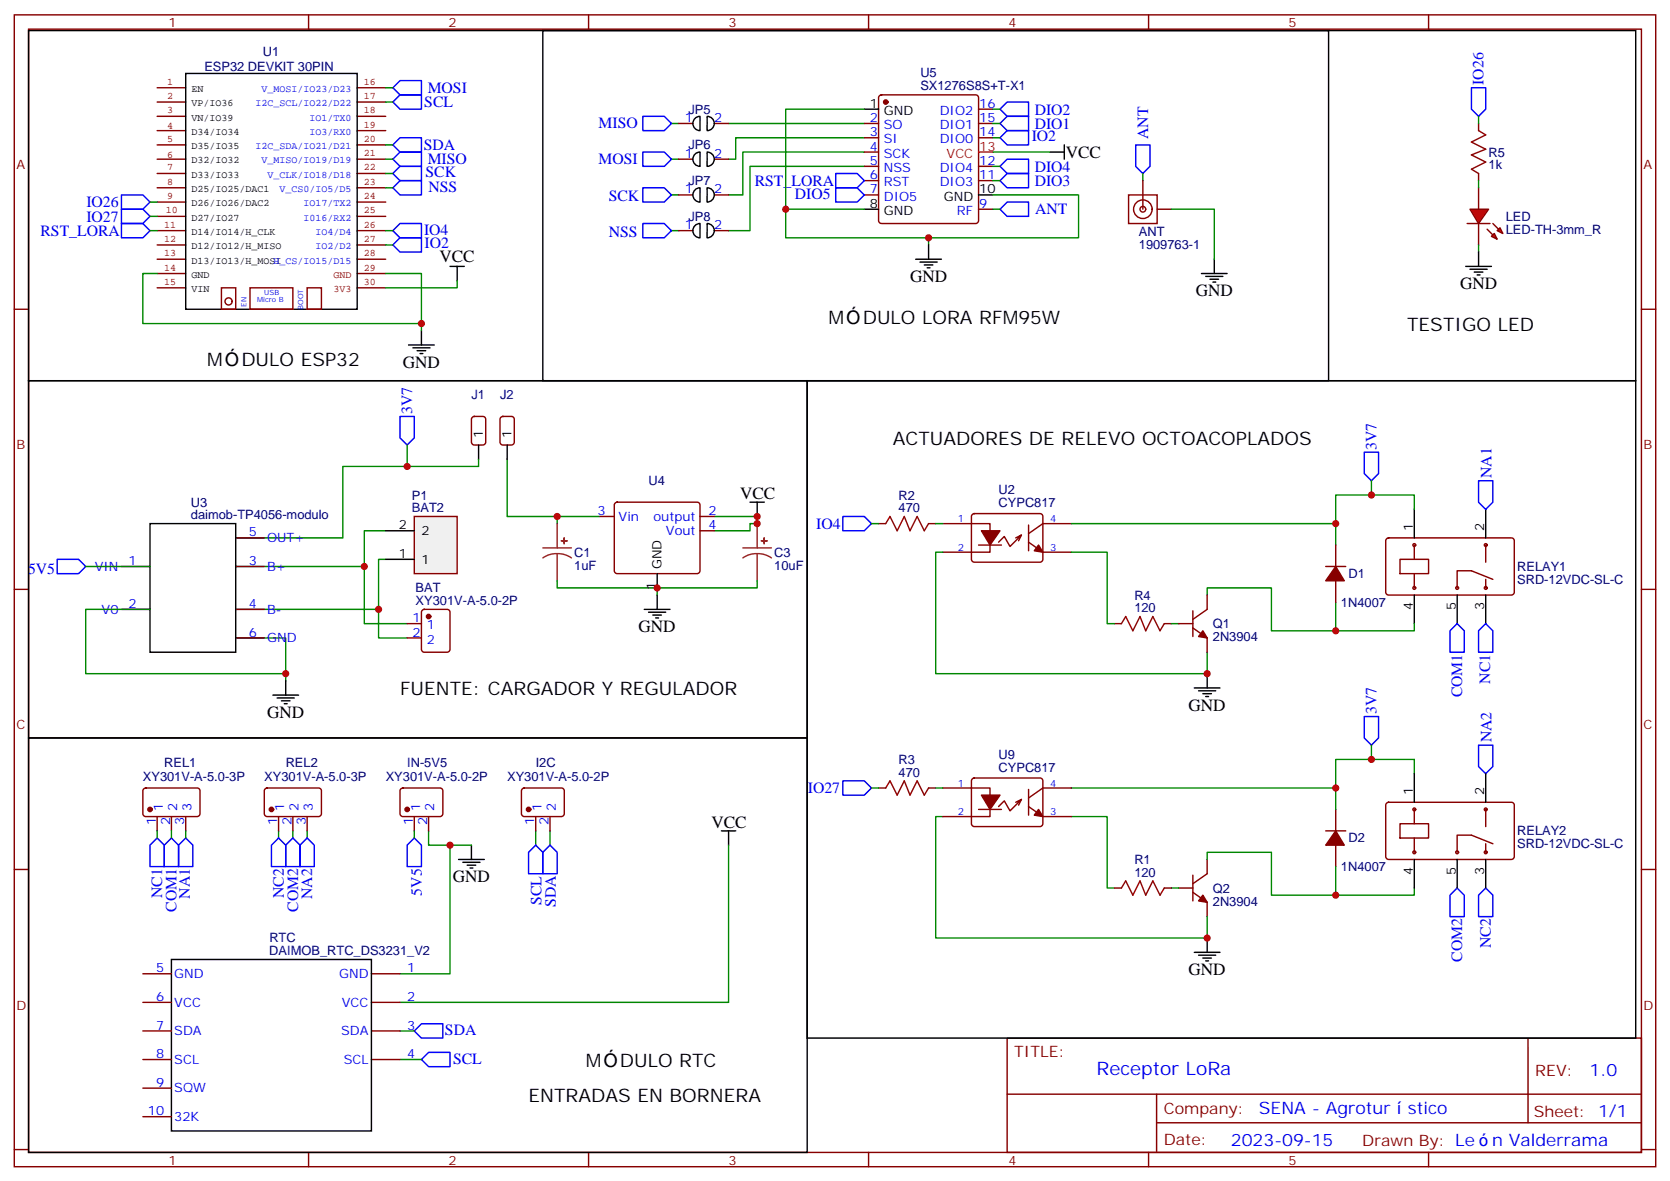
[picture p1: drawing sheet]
<svg xmlns="http://www.w3.org/2000/svg" width="412mm" height="292mm" viewBox="0 0 412 292" stroke-linecap="round" stroke-linejoin="round" font-family="sans-serif">
<g fill="none" stroke="#870000" stroke-width=".35">
<path d="M3.5 3.7h405.4v284.3h-405.4zM7.1 7.2h398.2v277.3h-398.2zM76.2 3.7v3.5M145.3 3.7v3.5M214.5 3.7v3.5M283.6 3.7v3.5M352.8 3.7v3.5M167.6 39.3h3.5M167.6 30.5h3.5M176.4 39.3h3.5M176.4 30.5h3.5M213.4 30.5h3.6"/>
<path d="M213.4 34h3.6M213.4 37.5h3.6M217.2 23.6l.5-.2h23.2a.71 .71 0 0 1 .8 .7v30.4a.76 .76 0 0 1-.8 .7h-23.2a.76 .76 0 0 1-.7-.7v-30.4zM241.7 30.5h3.5M241.7 34h3.5M241.7 27h3.5M167.6 56.9h3.5M167.6 48.1h3.5M176.4 56.9h3.5M176.4 48.1h3.5M213.4 48.1h3.6M213.4 41.1h3.6"/>
<path d="M213.4 44.6h3.6M241.7 41.1h3.5M241.7 44.6h3.5M241.7 51.6h3.5M278.7 48.1h7.1v7.1h-7.1zM282.2 44.6v7M285.8 51.6h3.5M3.5 76.3h3.6M405.3 76.3h3.6M116.7 103l.4-.2h2.1a.71 .71 0 0 1 .7 .7v5.6a.76 .76 0 0 1-.7 .8h-2.1a.76 .76 0 0 1-.7-.8v-5.6zM123.7 103l.5-.2h2.1a.71 .71 0 0 1 .7 .7v5.6a.76 .76 0 0 1-.7 .8h-2.1a.76 .76 0 0 1-.7-.8v-5.6zM148.2 127.5h3.5"/>
<path d="M151.9 124.2l.5-.2h19.8a.71 .71 0 0 1 .7 .7v16.2a.76 .76 0 0 1-.7 .7h-19.8a.76 .76 0 0 1-.7-.7v-16.2zM172.9 127.5h3.5M172.9 131h3.5M3.5 145.5h3.6M405.3 145.5h3.6M3.5 214.6h3.6M405.3 214.6h3.6M248.7 256.3h156.6v28.2h-156.6zM377.3 256.3v20.9M248.7 270.1h156.5M285.6 277.2h119.6M285.6 270.1v14.1"/>
<path d="M3.5 283.8h3.6M76.2 284.5v3.5M145.3 284.5v3.5M214.5 284.5v3.5M283.6 284.5v3.5M352.8 284.5v3.5M405.3 283.8h3.6"/>
<circle cx="282.2" cy="51.6" r="2.29"/>
<circle cx="282.2" cy="51.6" r=".71"/>
</g>
<g fill="none" stroke="#008700" stroke-width=".35">
<path d="M95.2 39.3h1.8M95.2 21.7h1.8M165.8 39.3h1.8M165.8 30.5h1.8M179.9 30.5h33.5M213.4 37.5h-30v10.6h-3.5M213.4 34h-31.7v5.3h-1.8M213.4 27h-19.4v24.6h19.4M245.2 30.5h1.7M245.2 37.5h14.1M245.2 27h1.7M245.2 34h1.7"/>
<path d="M37 56.9h1.8M95.2 46.4h1.8M95.2 42.8h1.8M165.8 56.9h1.8M165.8 48.1h1.8M213.4 41.1h-28.2v15.8h-5.3M229.3 58.7v1.8M245.2 48.1h21.1v10.6h-72.3v-7.1M245.2 41.1h1.7M245.2 44.6h1.7M245.2 51.6h1.7M282.2 42.8v1.8"/>
<path d="M289.3 51.6h10.6v12.4M38.8 67.5h-3.5v12.4h68.8M95.2 67.5h8.9v14.1M95.2 60.5h1.8M118.2 113.4v1.7h-33.5v17.7h-26.5M125.2 113.4v14.1h12.4M58.2 139.8h31.8M95.2 138.1h-1.7v12.3h-35.3M95.2 131h-5.2v23h10.5M148.2 127.5h-10.6v1.8M176.4 127.5h10.6v1.8h-1.8v1.7h-8.8M58.2 157.5h12.4v10.6"/>
<path d="M93.5 150.4v7.1h7M137.6 143.4v1.7h24.7v1.8M187 143.4v1.7h-24.7"/>
</g>
<g fill="none" stroke="#00f" stroke-width=".35">
<path d="M97 39.3l1.8-1.8h5.3v3.6h-5.3zM97 21.7l1.8-1.8h5.3v3.5h-5.3zM158.7 37.5h5.3l1.8 1.8-1.8 1.8h-5.3zM158.7 28.7h5.3l1.8 1.8-1.8 1.7h-5.3zM246.9 34l1.8-1.8h5.3v3.6h-5.3zM246.9 30.5l1.8-1.8h5.3v3.5h-5.3zM246.9 27l1.8-1.8h5.3v3.5h-5.3zM280.5 35.8h3.5v5.3l-1.8 1.7-1.7-1.7zM30 55.2h5.3l1.7 1.7-1.7 1.8h-5.3zM97 42.8l1.8-1.7h5.3v3.5h-5.3zM97 46.4l1.8-1.8h5.3v3.5h-5.3zM158.7 55.2h5.3l1.8 1.7-1.8 1.8h-5.3z"/>
<path d="M158.7 46.4h5.3l1.8 1.7-1.8 1.8h-5.3zM206.4 42.8h5.3l1.7 1.8-1.7 1.8h-5.3zM206.4 46.4h5.3l1.7 1.7-1.7 1.8h-5.3zM246.9 51.6l1.8-1.7h5.3v3.5h-5.3zM246.9 41.1l1.8-1.8h5.3v3.5h-5.3zM246.9 44.6l1.8-1.8h5.3v3.6h-5.3zM97 60.5l1.8-1.8h5.3v3.5h-5.3z"/>
</g>
<g fill="none" stroke="#000" stroke-width=".35">
<path d="M45.9 18.1h42.3v58.2h-42.3zM171.6 38l1.3-.5v3.6a1.76 1.76 0 0 1-1.7-1.1 1.76 1.76 0 0 1 .4-2zM171.6 29.2l1.3-.5v3.5a1.76 1.76 0 0 1-1.7-1 1.76 1.76 0 0 1 .4-2zM174.6 37.5a1.76 1.76 0 0 1 1.8 1.8 1.76 1.76 0 0 1-1.8 1.8zM174.6 28.7a1.76 1.76 0 0 1 1.8 1.8 1.76 1.76 0 0 1-1.8 1.7zM213.4 27h3.6M259.3 37.5h3.5M262.8 35.8v3.5M171.6 55.7l1.3-.5v3.5a1.76 1.76 0 0 1-1.7-1.1 1.76 1.76 0 0 1 .4-1.9zM171.6 46.9l1.3-.5v3.5a1.76 1.76 0 0 1-1.7-1.1 1.76 1.76 0 0 1 .4-1.9zM174.6 55.2a1.76 1.76 0 0 1 1.8 1.7 1.76 1.76 0 0 1-1.8 1.8zM174.6 46.4a1.76 1.76 0 0 1 1.8 1.7 1.76 1.76 0 0 1-1.8 1.8z"/>
<path d="M213.4 51.6h3.6M241.7 48.1h3.5M226.1 64h6.4M227.2 64.7h4.2M228.2 65.4h2.2M229 66.1h.7M229.3 60.5v3.5M296.7 67.5h6.3M297.7 68.2h4.3M298.8 68.9h2.1M299.5 69.6h.7M299.9 64v3.5"/>
<path d="M100.9 85.2h6.3M102 85.9h4.2M103 86.6h2.1M103.7 87.3h.7M104.1 81.6v3.6M118.2 109.9v3.5M125.2 109.9v3.5M185.2 124h3.5M187 124v3.5M159.1 150.4h6.4M160.2 151.1h4.2M161.2 151.8h2.1"/>
<path d="M161.9 152.5h.7M162.3 141.6v3.5M162.3 146.9v3.5M67.4 171.6h6.3M68.4 172.3h4.3M69.5 173h2.1M70.2 173.7h.7M70.6 168.1v3.5"/>
</g>
<circle cx="218.7" cy="25.2" r=".53" fill="#870000" stroke="#870000" stroke-width=".35"/>
<path d="M241.7 37.5h3.5" fill="none" stroke="#f00" stroke-width=".35"/>
<g fill="none" stroke="#850000" stroke-width=".35">
<path d="M38.8 21.7h7.1M38.8 25.2h7.1M38.8 28.7h7.1M38.8 32.2h7.1M38.8 35.8h7.1M38.8 39.3h7.1M88.2 21.7h7M88.2 25.2h7M88.2 28.7h7M88.2 32.2h7M88.2 35.8h7M88.2 39.3h7"/>
<path d="M38.8 53.4h7.1M38.8 56.9h7.1M38.8 42.8h7.1M38.8 46.4h7.1M38.8 49.9h7.1M88.2 53.4h7M88.2 56.9h7M88.2 42.8h7M88.2 46.4h7M88.2 49.9h7M38.8 60.5h7.1M38.8 64h7.1"/>
<path d="M38.8 67.5h7.1M38.8 71h7.1M54.7 71h3.5v5.3h-3.5zM61.7 71h10.6v5.3h-10.6zM75.8 71h3.6v5.3h-3.6zM88.2 60.5h7M88.2 67.5h7M88.2 71h7"/>
<circle cx="56.4" cy="74.4" r=".88"/>
</g>
<path d="M88.2 64h7" fill="none" stroke="#900" stroke-width=".35"/>
<path d="M134.1 135.3h7M137.6 136.7l-1.9 .2-1.6 .8M137.6 136.7l1.8 .2 1.7 .8M137.6 129.3v6M137.6 136.7v6.7M183.4 135.3h7.1M187 136.7l-1.9 .2-1.7 .8M187 136.7l1.8 .2 1.7 .8M187 129.3v6M187 136.7v6.7" fill="none" stroke="#8c2424" stroke-width=".35"/>
<g fill="#8c2424" stroke="#8c2424" stroke-width=".35">
<path d="M188 133.5h1.4z"/>
<path d="M188.7 132.8v1.4z"/>
<path d="M138.6 133.5h1.5z"/>
<path d="M139.3 132.8v1.4z"/>
</g>
<path d="M102.3 127.5h10.6v14.1h-10.6z" fill="#f0f0f0" stroke="#870000" stroke-width=".35"/>
<g fill="none" stroke="#000" stroke-width=".35">
<path d="M111.1 65.8h3.6M112.9 65.8v3.5M37 129.3h21.2v31.7h-21.2zM95.2 138.1h7.1M95.2 131h7.1M349.2 125.7v7.1M366.9 125.7v7.1M349.2 146.9v7.1M359.8 146.9v7.1M366.9 146.9v7.1M294.9 169.8h6.4M296 170.5h4.2"/>
<path d="M297 171.2h2.2M297.7 171.9h.7M298.1 166.3v3.5M349.2 191v7M366.9 191v7M113.2 212.2h6.4M114.3 212.9h4.2M115.4 213.6h2.1M116.1 214.3h.7M116.4 208.6v3.6M178.2 205.1h3.5M179.9 205.1v3.5"/>
<path d="M349.2 212.2v7M359.8 212.2v7M366.9 212.2v7M42.3 236.9h49.4v42.3h-49.4zM294.9 235.1h6.4M296 235.8h4.2M297 236.5h2.2M297.7 237.2h.7M298.1 231.6v3.5"/>
</g>
<g fill="none" stroke="#870000" stroke-width=".35">
<path d="M30 139.8h7M58.2 139.8h7.1M58.2 132.8h7.1M217 129.3h1.7M229.3 129.3h1.8M232.8 129.3h11.7v7h-11.7M240.1 127l.5-.2h16.2a.71 .71 0 0 1 .7 .7v10.6a.76 .76 0 0 1-.7 .7h-16.2a.76 .76 0 0 1-.7-.7v-10.6zM241.7 134.5h5.6M250.8 132.8l1.4-.7-2.8 2.8-1.4-2.5-1.4 1.4M252.2 132.1l-.7 1.4M254 129.6v6.4M254 133.8l3.5 2.5h7.1"/>
<path d="M264.6 129.3h-7.1l-3.5 2.4M327.4 139.8h4.9M329.8 134.5v5.3M342.4 133l.5-.2h30.3a.71 .71 0 0 1 .7 .7v12.7a.76 .76 0 0 1-.7 .7h-30.3a.76 .76 0 0 1-.7-.7v-12.7zM345.7 138.1h7.1v3.5h-7.1zM349.2 134.5v3.6M366.9 134.5v4.3M30 150.4h7M58.2 150.4h7.1M58.2 157.5h7.1M100.5 157.5h3.6M100.5 154h3.6"/>
<path d="M104.3 150.6l.5-.2h5.6a.71 .71 0 0 1 .7 .7v9.2a.76 .76 0 0 1-.7 .7h-5.6a.76 .76 0 0 1-.7-.7v-9.2zM275.2 154h1.7M287.5 154h1.8M291 154h3.6M294.6 155l3.5 2.5v3.5M294.6 150.8v6.3M298.1 146.9v3.5l-3.5 2.5M329.8 143.4v5.3M349.2 141.6v3.5M366.9 143v2.1M368.7 143l-5.3-2.1h-3.6v4.2M35.5 194.7l.5-.2h12.7a.71 .71 0 0 1 .7 .7v5.7a.76 .76 0 0 1-.7 .7h-12.7a.76 .76 0 0 1-.7-.7v-5.7z"/>
<path d="M65.5 194.7l.5-.2h12.7a.71 .71 0 0 1 .7 .7v5.7a.76 .76 0 0 1-.7 .7h-12.7a.76 .76 0 0 1-.7-.7v-5.7zM99 194.7l.5-.2h9.2a.71 .71 0 0 1 .7 .7v5.7a.76 .76 0 0 1-.7 .7h-9.2a.76 .76 0 0 1-.7-.7v-5.7zM129 194.7l.5-.2h9.1a.71 .71 0 0 1 .7 .7v5.7a.76 .76 0 0 1-.7 .7h-9.1a.76 .76 0 0 1-.7-.7v-5.7zM217 194.5h1.7M229.3 194.5h1.8M232.8 194.5h11.7v7.1h-11.7M240.1 192.3l.5-.2h16.2a.71 .71 0 0 1 .7 .7v10.5a.76 .76 0 0 1-.7 .7h-16.2a.76 .76 0 0 1-.7-.7v-10.5zM241.7 199.8h5.6M250.8 198l1.4-.7-2.8 2.9-1.4-2.5-1.4 1.4M252.2 197.3l-.7 1.5M254 194.9v6.3M254 199.1l3.5 2.5h7.1"/>
<path d="M264.6 194.5h-7.1l-3.5 2.5M329.8 199.8v5.3M342.4 198.3l.5-.3h30.3a.71 .71 0 0 1 .7 .8v12.7a.76 .76 0 0 1-.7 .7h-30.3a.76 .76 0 0 1-.7-.7v-12.7zM349.2 199.8v3.5M366.9 199.8v4.2M38.8 201.6v3.5M42.3 201.6v3.5M45.9 201.6v3.5M68.8 201.6v3.5M72.3 201.6v3.5M75.8 201.6v3.5M102.3 201.6v3.5"/>
<path d="M105.8 201.6v3.5M132.3 201.6v3.5M135.8 201.6v3.5M275.2 219.2h1.7M287.5 219.2h1.8M291 219.2h3.6M294.6 216v6.4M298.1 212.2v3.5l-3.5 2.5M327.4 205.1h4.9M329.8 208.6v5.3M345.7 203.3h7.1v3.6h-7.1zM349.2 206.9v3.5"/>
<path d="M366.9 208.3v2.1M368.7 208.3l-5.3-2.1h-3.6v4.2M294.6 220.3l3.5 2.4v3.6M35.3 240.4h7M35.3 247.4h7M35.3 254.5h7M91.7 240.4h7.1M91.7 247.4h7.1M91.7 254.5h7.1M35.3 261.5h7M35.3 268.6h7M35.3 275.7h7"/>
<path d="M91.7 261.5h7.1"/>
<circle cx="349.3" cy="134.5" r=".35"/>
<circle cx="366.9" cy="134.5" r=".35"/>
<circle cx="349.3" cy="145.1" r=".35"/>
<circle cx="359.8" cy="145.1" r=".35"/>
<circle cx="366.9" cy="145.1" r=".35"/>
<circle cx="349.3" cy="199.8" r=".35"/>
<circle cx="366.9" cy="199.8" r=".35"/>
<circle cx="349.3" cy="210.4" r=".35"/>
<circle cx="359.8" cy="210.4" r=".35"/>
<circle cx="366.9" cy="210.4" r=".35"/>
</g>
<g fill="#870000" stroke="#870000" stroke-width=".35">
<path d="M242.4 131h4.5l-2.4 3.5z"/>
<path d="M256.5 134.5l1 1.8-2.1-.3z"/>
<path d="M329.8 139.8l2.2 3.6h-4.6z"/>
<path d="M297 155.7l1.1 1.8-2.1-.4z"/>
<path d="M297 221l1.1 1.7-2.1-.3z"/>
<path d="M329.8 205.1l2.2 3.5h-4.6z"/>
<path d="M242.4 196.3h4.5l-2.4 3.5z"/>
<path d="M256.5 199.8l1 1.8-2.1-.4z"/>
<circle cx="37" cy="199.8" r=".53"/>
<circle cx="67" cy="199.8" r=".53"/>
<circle cx="100.5" cy="199.8" r=".53"/>
<circle cx="130.5" cy="199.8" r=".53"/>
<circle cx="105.8" cy="152.2" r=".53"/>
</g>
<path d="M218.7 129.3l1.1-1.8 1.7 3.5 1.8-3.5 1.4 3.5 1.8-3.5 1.7 3.5 1.1-1.7M276.9 154l1.1-1.8 1.8 3.5 1.7-3.5 1.4 3.5 1.8-3.5 1.8 3.5 1-1.7M218.7 194.5l1.1-1.7 1.7 3.5 1.8-3.5 1.4 3.5 1.8-3.5 1.7 3.5 1.1-1.8M276.9 219.2l1.1-1.7 1.8 3.5 1.7-3.5 1.4 3.5 1.8-3.5 1.8 3.5 1-1.8" fill="none" stroke="#a10000" stroke-width=".35"/>
<g fill="none" stroke="#008700" stroke-width=".35">
<path d="M95.2 35.8h1.8M95.2 25.2h1.8M37 53.4h1.8M95.2 56.9h1.8M112.9 69.3v1.7h-17.7M100.5 109.9v5.2M338.7 118.7v3.5M21.2 139.8h15.8M215.2 129.3h1.8M231.1 129.3h1.7M232.8 136.3h-1.7v30h67v-5.3M264.6 136.3h8.8v17.7h1.8"/>
<path d="M264.6 129.3h65.2M349.2 125.7v-3.5h-19.4v12.3M37 150.4h-15.8v15.9h49.4M289.3 154h1.7M298.1 146.9v-1.8h15.9v10.6h15.8M329.8 148.7v7h19.4v-1.7M215.2 194.5h1.8M231.1 194.5h1.7M264.6 194.5h65.2M338.7 183.9v3.6M349.2 191v-3.5h-19.4v12.3M38.8 205.1v1.8"/>
<path d="M42.3 205.1v1.8M45.9 205.1v1.8M68.8 205.1v1.8M72.3 205.1v1.8M75.8 205.1v1.8M102.3 205.1v1.8M105.8 205.1v3.5h10.6M111.1 208.6v31.8h-12.3M132.3 205.1v3.5M135.8 205.1v3.5M179.9 208.6v38.8h-81.1M232.8 201.6h-1.7v30h67v-5.3"/>
<path d="M264.6 201.6h8.8v17.6h1.8M289.3 219.2h1.7M298.1 212.2v-1.8h15.9v10.6h15.8M329.8 213.9v7.1h19.4v-1.8M98.8 254.5h3.5M98.8 261.5h5.3"/>
</g>
<g fill="none" stroke="#00f" stroke-width=".35">
<path d="M98.8 23.4h5.3v3.6h-5.3l-1.8-1.8zM98.8 34h5.3v3.5h-5.3l-1.8-1.7zM30 51.6h5.3l1.7 1.8-1.7 1.8h-5.3zM97 56.9l1.8-1.7h5.3v3.5h-5.3zM98.8 102.8h3.5v5.3l-1.8 1.8-1.7-1.8zM336.9 111.6h3.5v5.3l-1.7 1.8-1.8-1.8zM365.1 118.7h3.6v5.3l-1.8 1.7-1.8-1.7zM14.1 138.1h5.3l1.8 1.7-1.8 1.8h-5.3zM208.1 127.5h5.3l1.8 1.8-1.8 1.7h-5.3zM358.1 155.7l1.7-1.7 1.8 1.7v5.3h-3.5zM366.9 154l1.8 1.7v5.3h-3.6v-5.3zM336.9 176.9h3.5v5.3l-1.7 1.7-1.8-1.7z"/>
<path d="M208.1 192.8h5.3l1.8 1.7-1.8 1.8h-5.3zM365.1 183.9h3.6v5.3l-1.8 1.8-1.8-1.8zM38.8 206.9l1.8 1.7v5.3h-3.6v-5.3zM42.3 206.9l1.8 1.7v5.3h-3.5v-5.3zM45.9 206.9l1.7 1.7v5.3h-3.5v-5.3zM68.8 206.9l1.8 1.7v5.3h-3.6v-5.3zM72.3 206.9l1.8 1.7v5.3h-3.5v-5.3zM75.8 206.9l1.8 1.7v5.3h-3.5v-5.3zM102.3 206.9l1.8 1.7v5.3h-3.6v-5.3zM132.3 208.6l1.8 1.8v5.3h-3.6v-5.3zM135.8 208.6l1.8 1.8v5.3h-3.5v-5.3zM359.8 219.2l1.8 1.8v5.3h-3.5v-5.3z"/>
<path d="M366.9 219.2l1.8 1.8v5.3h-3.6v-5.3zM102.3 254.5l1.8-1.8h5.3v3.6h-5.3zM104.1 261.5l1.7-1.7h5.3v3.5h-5.3z"/>
</g>
<g fill="#f00" stroke="#870000" stroke-width=".35">
<path d="M363 51.6h4.6l-2.5 3.6z"/>
<path d="M362.3 55.2h5.6z"/>
</g>
<g fill="#870000" stroke="#870000" stroke-width=".35">
<path d="M368.7 55.2l1.4 1.4z"/>
<path d="M367.2 56.6l1.5 1.4z"/>
</g>
<g fill="#f00" stroke="#870000" stroke-width=".35">
<path d="M369.7 56.9l.7-.7 .7 1.4z"/>
<path d="M368.3 58.3l.7-.7 .7 1.5z"/>
</g>
<path d="M365.1 30.5v1.7M365.1 42.8v1.8M365.1 46.4v5.2M365.1 55.2v5.3" fill="none" stroke="#870000" stroke-width=".35"/>
<path d="M365.1 32.2l1.8 1.1-3.5 1.8 3.5 1.7-3.5 1.4 3.5 1.8-3.5 1.8 1.7 1" fill="none" stroke="#a10000" stroke-width=".35"/>
<path d="M365.1 28.7v1.8M37 49.9h1.8M365.1 44.6v1.8M365.1 60.5v1.7" fill="none" stroke="#008700" stroke-width=".35"/>
<path d="M7.1 7.5h396.8v86.5h-396.8zM134.1 7.5h194v86.5h-194zM361.9 65.8h6.4M363 66.5h4.2M364.1 67.2h2.1M364.8 67.9h.7M365.1 62.2v3.6M7.1 94h192.2v88.2h-192.2zM199.3 94h204.6v162.3h-204.6zM7.1 182.2h192.2v102.3h-192.2z" fill="none" stroke="#000" stroke-width=".35"/>
<path d="M363.4 21.7h3.5v5.3l-1.8 1.7-1.7-1.7zM30 48.1h5.3l1.7 1.8-1.7 1.7h-5.3z" fill="none" stroke="#00f" stroke-width=".35"/>
<g fill="#c00">
<circle cx="229.3" cy="58.7" r=".88"/>
<circle cx="194" cy="51.6" r=".88"/>
<circle cx="104.1" cy="79.9" r=".88"/>
<circle cx="137.6" cy="127.5" r=".88"/>
<circle cx="187" cy="127.5" r=".88"/>
<circle cx="187" cy="129.3" r=".88"/>
<circle cx="162.3" cy="145.1" r=".88"/>
<circle cx="93.5" cy="150.4" r=".88"/>
<circle cx="90" cy="139.8" r=".88"/>
<circle cx="329.8" cy="129.3" r=".88"/>
<circle cx="329.8" cy="155.7" r=".88"/>
<circle cx="70.6" cy="166.3" r=".88"/>
<circle cx="329.8" cy="221" r=".88"/>
<circle cx="329.8" cy="194.5" r=".88"/>
<circle cx="298.1" cy="231.6" r=".88"/>
<circle cx="298.1" cy="166.3" r=".88"/>
<circle cx="100.5" cy="115.1" r=".88"/>
<circle cx="338.7" cy="187.5" r=".88"/>
<circle cx="338.7" cy="122.2" r=".88"/>
<circle cx="111.1" cy="208.6" r=".88"/>
</g>
<g font-size="4.6">
<text x="204.6" y="79.9">M</text>
<text x="213.1" y="79.9">DULO LORA RFM95W</text>
<text x="347.5" y="81.6">TESTIGO LED</text>
<text x="51.2" y="90.5">M</text>
<text x="59.6" y="90.5">DULO ESP32</text>
<text x="220.5" y="109.9">ACTUADORES DE RELEVO OCTOACOPLADOS</text>
<text x="98.8" y="171.6">FUENTE: CARGADOR Y REGULADOR</text>
<text x="144.6" y="263.3">M</text>
<text x="153.1" y="263.3">DULO RTC</text>
<text x="130.5" y="272.1">ENTRADAS EN BORNERA</text>
</g>
<text font-size="4.6" fill="#00f" x="270.8" y="265.3">Receptor LoRa</text>
<g font-size="4.2">
<text x="263.2" y="38.9">VCC</text>
<text x="108.5" y="64.7">VCC</text>
<text x="224.7" y="69.6">GND</text>
<text x="360.5" y="71.4">GND</text>
<text x="295.3" y="73.2">GND</text>
<text x="99.5" y="90.8">GND</text>
<text x="182.7" y="123.3">VCC</text>
<text x="157.7" y="156.1">GND</text>
<text x="66" y="177.2">GND</text>
<text x="293.5" y="175.5">GND</text>
<text x="175.7" y="204.4">VCC</text>
<text x="111.8" y="217.8">GND</text>
<text x="293.5" y="240.7">GND</text>
</g>
<g font-size="4.2" fill="#00f">
<text x="392.5" y="265.5">1.0</text>
<text x="310.9" y="275.1">SENA - Agrotur</text>
<text x="347.7" y="275.1">stico</text>
<text x="304" y="282.9">2023-09-15</text>
<text x="368.5" y="282.8">n Valderrama</text>
</g>
<g font-size="3.9" fill="#00f">
<text x="105.6" y="22.9">MOSI</text>
<text x="366.3" y="20.9" transform="rotate(-90 366.3 20.9)">IO26</text>
<text x="104.8" y="26.4">SCL</text>
<text x="255.5" y="28.3">DIO2</text>
<text x="147.8" y="31.7">MISO</text>
<text x="254.8" y="34.8">IO2</text>
<text x="255.5" y="31.9">DIO1</text>
<text x="283.5" y="34.3" transform="rotate(-90 283.5 34.3)">ANT</text>
<text x="104.7" y="37">SDA</text>
<text x="105.6" y="40.5">MISO</text>
<text x="147.8" y="40.5">MOSI</text>
<text x="105.1" y="43.8">SCK</text>
<text x="105.8" y="47.3">NSS</text>
<text x="186.4" y="45.8">RST_LORA</text>
<text x="255.5" y="42.4">DIO4</text>
<text x="255.5" y="46">DIO3</text>
<text x="21.3" y="51.2">IO26</text>
<text x="150.3" y="49.6">SCK</text>
<text x="196.3" y="49.2">DIO5</text>
<text x="255.6" y="52.9">ANT</text>
<text x="10" y="58.2">RST_LORA</text>
<text x="21.3" y="54.7">IO27</text>
<text x="104.7" y="58.1">IO4</text>
<text x="150.3" y="58.5">NSS</text>
<text x="104.9" y="61.2">IO2</text>
<text x="101.8" y="102.2" transform="rotate(-90 101.8 102.2)">3V7</text>
<text x="339.9" y="111" transform="rotate(-90 339.9 111)">3V7</text>
<text x="368.3" y="118" transform="rotate(-90 368.3 118)">NA1</text>
<text x="201.6" y="130.5">IO4</text>
<text x="6.9" y="141.7">5V5</text>
<text x="361.1" y="172.2" transform="rotate(-90 361.1 172.2)">COM1</text>
<text x="368" y="168.8" transform="rotate(-90 368 168.8)">NC1</text>
<text x="339.9" y="176.3" transform="rotate(-90 339.9 176.3)">3V7</text>
<text x="368.3" y="183.3" transform="rotate(-90 368.3 183.3)">NA2</text>
<text x="199.5" y="195.8">IO27</text>
<text x="40.1" y="221.7" transform="rotate(-90 40.1 221.7)">NC1</text>
<text x="46.9" y="221.8" transform="rotate(-90 46.9 221.8)">NA1</text>
<text x="70.1" y="221.7" transform="rotate(-90 70.1 221.7)">NC2</text>
<text x="77.1" y="222" transform="rotate(-90 77.1 222)">NA2</text>
<text x="104.1" y="221.1" transform="rotate(-90 104.1 221.1)">5V5</text>
<text x="43.6" y="225.1" transform="rotate(-90 43.6 225.1)">COM1</text>
<text x="73.6" y="225.1" transform="rotate(-90 73.6 225.1)">COM2</text>
<text x="133.7" y="223.3" transform="rotate(-90 133.7 223.3)">SCL</text>
<text x="137.2" y="223.8" transform="rotate(-90 137.2 223.8)">SDA</text>
<text x="361.1" y="237.4" transform="rotate(-90 361.1 237.4)">COM2</text>
<text x="368.2" y="234.1" transform="rotate(-90 368.2 234.1)">NC2</text>
<text x="109.9" y="255.5">SDA</text>
<text x="111.9" y="262.6">SCL</text>
</g>
<g font-size="3.9" fill="#800">
<text x="250.5" y="260.8">TITLE:</text>
<text x="379.1" y="265.5">REV:</text>
<text x="287.4" y="275">Company:</text>
<text x="378.7" y="275.7">Sheet: 1/1</text>
<text x="287.4" y="282.7">Date:</text>
<text x="336.4" y="282.8">Drawn By: Le</text>
</g>
<g font-size="3.2" fill="#800">
<text x="41.6" y="6.7">1</text>
<text x="110.8" y="6.7">2</text>
<text x="179.9" y="6.7">3</text>
<text x="249.1" y="6.7">4</text>
<text x="318.2" y="6.7">5</text>
<text x="4.1" y="41.8">A</text>
<text x="405.9" y="41.8">A</text>
<text x="4.1" y="110.9">B</text>
<text x="405.9" y="110.9">B</text>
<text x="4.1" y="180.1">C</text>
<text x="405.9" y="180.1">C</text>
<text x="4.1" y="249.2">D</text>
<text x="405.9" y="249.2">D</text>
<text x="41.6" y="287.5">1</text>
<text x="110.8" y="287.5">2</text>
<text x="179.9" y="287.5">3</text>
<text x="249.1" y="287.5">4</text>
<text x="318.2" y="287.5">5</text>
</g>
<g font-size="3.2" fill="#000080">
<text x="50.5" y="17.5">ESP32 DEVKIT 30PIN</text>
<text x="64.9" y="13.9">U1</text>
<text x="227.3" y="22.2">SX1276S8S+T-X1</text>
<text x="227.3" y="19">U5</text>
<text x="170" y="28.1">JP5</text>
<text x="170" y="36.9">JP6</text>
<text x="367.6" y="41.8">1k</text>
<text x="367.6" y="38.7">R5</text>
<text x="170" y="45.7">JP7</text>
<text x="170" y="54.5">JP8</text>
<text x="281.2" y="58.2">ANT</text>
<text x="371.8" y="57.7">LED-TH-3mm_R</text>
<text x="371.8" y="54.6">LED</text>
<text x="281.2" y="61.4">1909763-1</text>
<text x="116.4" y="98.5">J1</text>
<text x="123.5" y="98.5">J2</text>
<text x="160.2" y="119.7">U4</text>
<text x="47.1" y="125.1">U3</text>
<text x="101.7" y="123.3">P1</text>
<text x="221.9" y="123.3">R2</text>
<text x="246.6" y="125.2">CYPC817</text>
<text x="246.6" y="122">U2</text>
<text x="47.1" y="128.1">daimob-TP4056-modulo</text>
<text x="101.7" y="126.4">BAT2</text>
<text x="221.9" y="126.4">470</text>
<text x="141.8" y="137.4">C1</text>
<text x="191.2" y="137.5">C3</text>
<text x="141.8" y="140.7">1uF</text>
<text x="191.2" y="140.6">10uF</text>
<text x="333" y="142.7">D1</text>
<text x="374.6" y="141">RELAY1</text>
<text x="102.6" y="149.4">XY301V-A-5.0-2P</text>
<text x="102.6" y="146.2">BAT</text>
<text x="280.1" y="148">R4</text>
<text x="331.1" y="149.8">1N4007</text>
<text x="374.6" y="144.2">SRD-12VDC-SL-C</text>
<text x="280.1" y="151.1">120</text>
<text x="299.5" y="155.1">Q1</text>
<text x="299.5" y="158.3">2N3904</text>
<text x="40.6" y="189.2">REL1</text>
<text x="70.6" y="189.2">REL2</text>
<text x="100.5" y="189.2">IN-5V5</text>
<text x="132.3" y="189.2">I2C</text>
<text x="221.9" y="191.7">470</text>
<text x="221.9" y="188.6">R3</text>
<text x="246.6" y="190.5">CYPC817</text>
<text x="246.6" y="187.3">U9</text>
<text x="35.3" y="192.8">XY301V-A-5.0-3P</text>
<text x="65.3" y="192.8">XY301V-A-5.0-3P</text>
<text x="95.2" y="192.8">XY301V-A-5.0-2P</text>
<text x="125.2" y="192.8">XY301V-A-5.0-2P</text>
<text x="333" y="207.9">D2</text>
<text x="374.6" y="209.4">SRD-12VDC-SL-C</text>
<text x="374.6" y="206.2">RELAY2</text>
<text x="280.1" y="213.3">R1</text>
<text x="331.1" y="215">1N4007</text>
<text x="280.1" y="216.4">120</text>
<text x="299.5" y="220.4">Q2</text>
<text x="299.5" y="223.5">2N3904</text>
<text x="66.5" y="232.6">RTC</text>
<text x="66.5" y="235.8">DAIMOB_RTC_DS3231_V2</text>
</g>
<g font-size="3.2">
<text x="214.8" y="26.6">1</text>
<text x="218.3" y="28.4">GND</text>
<text x="241.8" y="47.8">10</text>
<text x="214.8" y="51.3">8</text>
<text x="218.3" y="53.1">GND</text>
<text x="233.1" y="49.5">GND</text>
<text x="119.2" y="108.1" transform="rotate(-90 119.2 108.1)">1</text>
<text x="126.3" y="108.1" transform="rotate(-90 126.3 108.1)">1</text>
<text x="98.5" y="130.7">2</text>
<text x="348.9" y="131" transform="rotate(-90 348.9 131)">1</text>
<text x="366.5" y="131" transform="rotate(-90 366.5 131)">2</text>
<text x="98.5" y="137.7">1</text>
<text x="104.1" y="132.1">2</text>
<text x="104.1" y="139.1">1</text>
<text x="163.3" y="140.5" transform="rotate(-90 163.3 140.5)">GND</text>
<text x="161.9" y="145.7" transform="rotate(-90 161.9 145.7)">1</text>
<text x="348.9" y="150.7" transform="rotate(-90 348.9 150.7)">4</text>
<text x="359.5" y="150.7" transform="rotate(-90 359.5 150.7)">5</text>
<text x="366.5" y="150.7" transform="rotate(-90 366.5 150.7)">3</text>
<text x="348.9" y="196.3" transform="rotate(-90 348.9 196.3)">1</text>
<text x="366.5" y="196.3" transform="rotate(-90 366.5 196.3)">2</text>
<text x="348.9" y="215.9" transform="rotate(-90 348.9 215.9)">4</text>
<text x="359.5" y="215.9" transform="rotate(-90 359.5 215.9)">5</text>
<text x="366.5" y="215.9" transform="rotate(-90 366.5 215.9)">3</text>
</g>
<g font-size="3.2" fill="#00f">
<text x="232.1" y="28.4">DIO2</text>
<text x="241.8" y="26.6">16</text>
<text x="169.1" y="30.1">1</text>
<text x="176.4" y="30.1">2</text>
<text x="214.8" y="30.1">2</text>
<text x="214.8" y="33.7">3</text>
<text x="218.3" y="31.9">SO</text>
<text x="218.3" y="35.4">SI</text>
<text x="232.1" y="35.4">DIO0</text>
<text x="232.1" y="31.9">DIO1</text>
<text x="241.8" y="33.7">14</text>
<text x="241.8" y="30.1">15</text>
<text x="169.1" y="38.9">1</text>
<text x="176.4" y="38.9">2</text>
<text x="214.8" y="37.2">4</text>
<text x="214.8" y="40.7">5</text>
<text x="218.3" y="38.9">SCK</text>
<text x="241.8" y="40.7">12</text>
<text x="169.1" y="47.8">1</text>
<text x="176.4" y="47.8">2</text>
<text x="214.8" y="44.2">6</text>
<text x="214.8" y="47.8">7</text>
<text x="218.3" y="42.5">NSS</text>
<text x="218.3" y="46">RST</text>
<text x="232.1" y="46">DIO3</text>
<text x="232.1" y="42.5">DIO4</text>
<text x="241.8" y="44.2">11</text>
<text x="218.3" y="49.5">DIO5</text>
<text x="236.3" y="53.1">RF</text>
<text x="241.8" y="51.3">9</text>
<text x="169.1" y="56.6">1</text>
<text x="176.4" y="56.6">2</text>
<text x="147.6" y="127.1">3</text>
<text x="152.8" y="128.6">Vin</text>
<text x="161.4" y="128.6">output</text>
<text x="175" y="127.1">2</text>
<text x="175" y="130.7">4</text>
<text x="61.5" y="132.4">5</text>
<text x="66" y="133.8">OUT+</text>
<text x="164.5" y="132.1">Vout</text>
<text x="23.4" y="140.9">VIN</text>
<text x="31.7" y="139.5">1</text>
<text x="61.5" y="139.5">3</text>
<text x="66" y="140.9">B+</text>
<text x="25.1" y="151.5">V0</text>
<text x="31.7" y="150.1">2</text>
<text x="61.5" y="150.1">4</text>
<text x="66" y="151.5">B-</text>
<text x="101.9" y="153.6">1</text>
<text x="105.4" y="155.4">1</text>
<text x="61.5" y="157.1">6</text>
<text x="66" y="158.5">GND</text>
<text x="101.9" y="157.1">2</text>
<text x="105.4" y="158.9">2</text>
<text x="38.5" y="203.8" transform="rotate(-90 38.5 203.8)">1</text>
<text x="40.2" y="200.3" transform="rotate(-90 40.2 200.3)">1</text>
<text x="42" y="203.8" transform="rotate(-90 42 203.8)">2</text>
<text x="43.7" y="200.3" transform="rotate(-90 43.7 200.3)">2</text>
<text x="45.5" y="203.8" transform="rotate(-90 45.5 203.8)">3</text>
<text x="47.3" y="200.3" transform="rotate(-90 47.3 200.3)">3</text>
<text x="68.4" y="203.8" transform="rotate(-90 68.4 203.8)">1</text>
<text x="70.2" y="200.3" transform="rotate(-90 70.2 200.3)">1</text>
<text x="72" y="203.8" transform="rotate(-90 72 203.8)">2</text>
<text x="73.7" y="200.3" transform="rotate(-90 73.7 200.3)">2</text>
<text x="75.5" y="203.8" transform="rotate(-90 75.5 203.8)">3</text>
<text x="77.3" y="200.3" transform="rotate(-90 77.3 200.3)">3</text>
<text x="102" y="203.8" transform="rotate(-90 102 203.8)">1</text>
<text x="103.7" y="200.3" transform="rotate(-90 103.7 200.3)">1</text>
<text x="105.5" y="203.8" transform="rotate(-90 105.5 203.8)">2</text>
<text x="107.2" y="200.3" transform="rotate(-90 107.2 200.3)">2</text>
<text x="131.9" y="203.8" transform="rotate(-90 131.9 203.8)">1</text>
<text x="133.7" y="200.3" transform="rotate(-90 133.7 200.3)">1</text>
<text x="135.5" y="203.8" transform="rotate(-90 135.5 203.8)">2</text>
<text x="137.2" y="200.3" transform="rotate(-90 137.2 200.3)">2</text>
<text x="38.6" y="240">5</text>
<text x="43" y="241.4">GND</text>
<text x="83.7" y="241.4">GND</text>
<text x="100.5" y="240">1</text>
<text x="38.6" y="247.1">6</text>
<text x="43" y="248.5">VCC</text>
<text x="84.4" y="248.5">VCC</text>
<text x="100.5" y="247.1">2</text>
<text x="38.6" y="254.1">7</text>
<text x="43" y="255.6">SDA</text>
<text x="84.2" y="255.6">SDA</text>
<text x="100.5" y="254.1">3</text>
<text x="38.6" y="261.2">8</text>
<text x="43" y="262.6">SCL</text>
<text x="84.9" y="262.6">SCL</text>
<text x="100.5" y="261.2">4</text>
<text x="38.6" y="268.3">9</text>
<text x="43" y="269.7">SQW</text>
<text x="36.5" y="275.3">10</text>
<text x="43" y="276.7">32K</text>
</g>
<g font-size="3.2" fill="#f00">
<text x="233.7" y="38.9">VCC</text>
<text x="241.8" y="37.2">13</text>
</g>
<g font-size="2.5" fill="#840000">
<text x="41.3" y="20.9">1</text>
<text x="89.8" y="20.9">16</text>
<text x="41.3" y="24.4">2</text>
<text x="41.3" y="28">3</text>
<text x="89.8" y="24.4">17</text>
<text x="89.8" y="28">18</text>
<text x="41.3" y="31.9">4</text>
<text x="41.3" y="35">5</text>
<text x="89.8" y="31.5">19</text>
<text x="89.8" y="35">20</text>
<text x="41.3" y="38.9">6</text>
<text x="89.8" y="38.6">21</text>
<text x="41.3" y="42.1">7</text>
<text x="41.3" y="45.6">8</text>
<text x="89.8" y="42.1">22</text>
<text x="89.8" y="45.6">23</text>
<text x="40.9" y="52.7">10</text>
<text x="41.3" y="49.1">9</text>
<text x="89.8" y="49.1">24</text>
<text x="89.8" y="52.7">25</text>
<text x="40.6" y="56.2">11</text>
<text x="40.6" y="59.7">12</text>
<text x="89.8" y="56.2">26</text>
<text x="89.8" y="59.7">27</text>
<text x="40.6" y="63.3">13</text>
<text x="89.8" y="63.3">28</text>
<text x="40.6" y="66.8">14</text>
<text x="40.6" y="70.3">15</text>
<text x="82.3" y="68.6">GND</text>
<text x="89.8" y="66.8">29</text>
<text x="89.8" y="70.3">30</text>
<text x="82.3" y="72.1">3V3</text>
</g>
<g font-size="2.5">
<text x="47.3" y="22.7">EN</text>
<text x="47.3" y="26.2">VP/IO36</text>
<text x="47.3" y="29.8">VN/IO39</text>
<text x="47.3" y="33.3">D34/IO34</text>
<text x="47.3" y="36.8">D35/IO35</text>
<text x="47.3" y="40.4">D32/IO32</text>
<text x="47.3" y="43.9">D33/IO33</text>
<text x="47.3" y="47.4">D25/IO25/DAC1</text>
<text x="47.3" y="50.9">D26/IO26/DAC2</text>
<text x="47.3" y="54.5">D27/IO27</text>
<text x="47.3" y="58">D14/IO14/H_CLK</text>
<text x="47.3" y="61.5">D12/IO12/H_MISO</text>
<text x="47.3" y="65.1">D13/IO13/H_MOSI</text>
<text x="47.3" y="68.6">GND</text>
<text x="47.3" y="72.1">VIN</text>
</g>
<g font-size="2.5" fill="#00f">
<text x="64.6" y="22.7">V_MOSI/IO23/D23</text>
<text x="63.1" y="26.2">I2C_SCL/IO22/D22</text>
<text x="76.4" y="29.8">IO1/TX0</text>
<text x="76.4" y="33.3">IO3/RX0</text>
<text x="63.1" y="36.8">I2C_SDA/IO21/D21</text>
<text x="64.6" y="40.4">V_MISO/IO19/D19</text>
<text x="66" y="43.9">V_CLK/IO18/D18</text>
<text x="69" y="47.4">V_CS0/IO5/D5</text>
<text x="74.9" y="50.9">IO17/TX2</text>
<text x="74.9" y="54.5">I016/RX2</text>
<text x="77.9" y="58">IO4/D4</text>
<text x="67.5" y="65.1">H_CS/IO15/D15</text>
<text x="77.9" y="61.5">IO2/D2</text>
<text x="236.6" y="128.9">1</text>
<text x="259.3" y="128.9">4</text>
<text x="236.6" y="136">2</text>
<text x="259.3" y="136">3</text>
<text x="236.6" y="194.2">1</text>
<text x="259.3" y="194.2">4</text>
<text x="236.6" y="201.2">2</text>
<text x="259.3" y="201.2">3</text>
</g>
<g font-size="1.8" fill="#00f">
<text x="60.9" y="75.7" transform="rotate(-90 60.9 75.7)">EN</text>
<text x="63.5" y="74.6">Micro B</text>
<text x="65.3" y="72.8">USB</text>
<text x="74.8" y="76.5" transform="rotate(-90 74.8 76.5)">BOOT</text>
</g>
</svg>
